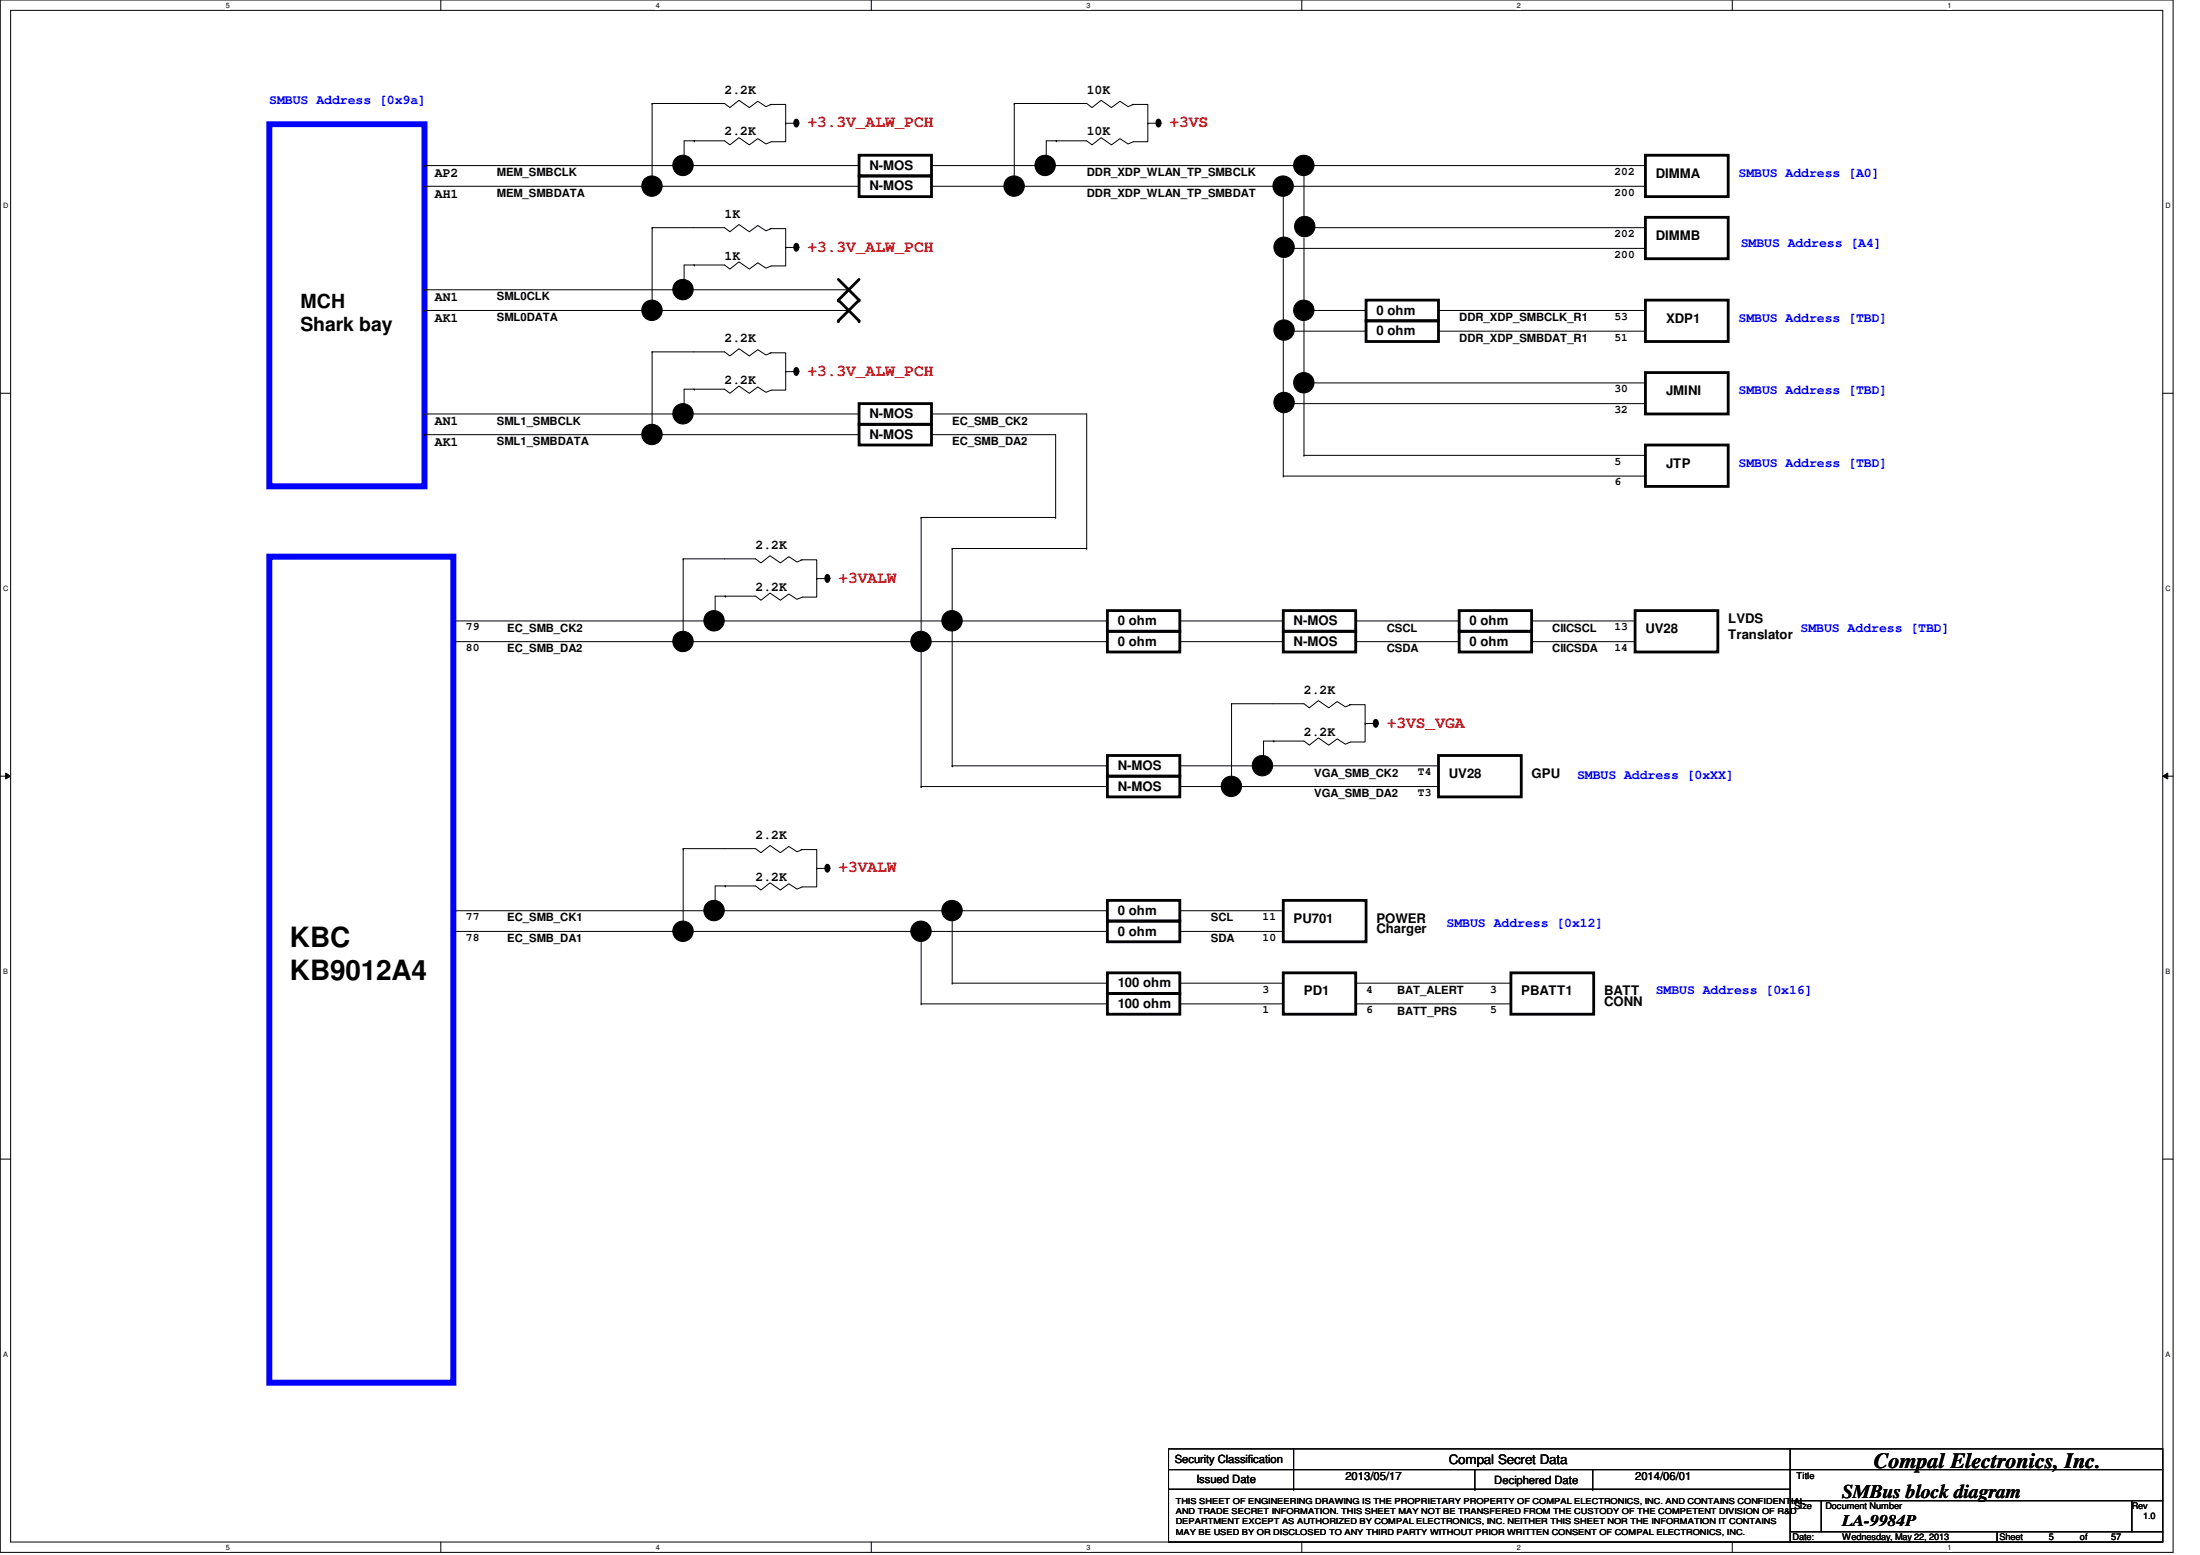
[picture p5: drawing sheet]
<svg xmlns="http://www.w3.org/2000/svg" width="297mm" height="210mm" viewBox="0 0 297 210" stroke-linecap="round" stroke-linejoin="round" font-family="sans-serif">
<path d="M0 0h293.4v209.5h-293.4zM1.4 1.4h290.6v206.8h-290.6z" fill="none" stroke="#000" stroke-width=".14"/>
<g fill="#fff">
<path d="M30.5 .2h.5v1.1h-.5z"/>
<path d="M30.5 208.3h.5v1.1h-.5z"/>
</g>
<path d="M59.5 0v1.4M59.5 208.2v1.3" fill="none" stroke="#000" stroke-width=".14"/>
<g fill="#fff">
<path d="M88.6 .2h.5v1.1h-.5z"/>
<path d="M88.6 208.3h.5v1.1h-.5z"/>
</g>
<path d="M117.6 0v1.4M117.6 208.2v1.3" fill="none" stroke="#000" stroke-width=".14"/>
<g fill="#fff">
<path d="M146.7 .2h.5v1.1h-.5z"/>
<path d="M146.7 208.3h.5v1.1h-.5z"/>
</g>
<path d="M175.8 0v1.4M175.8 208.2v1.3" fill="none" stroke="#000" stroke-width=".14"/>
<g fill="#fff">
<path d="M204.8 .2h.6v1.1h-.6z"/>
<path d="M204.8 208.3h.6v1.1h-.6z"/>
</g>
<path d="M233.9 0v1.4M233.9 208.2v1.3" fill="none" stroke="#000" stroke-width=".14"/>
<g fill="#fff">
<path d="M262.9 .2h.6v1.1h-.6z"/>
<path d="M262.9 208.3h.6v1.1h-.6z"/>
<path d="M.4 27.2h.7v1.1h-.7z"/>
<path d="M292.4 27.2h.7v1.1h-.7z"/>
<path d="M.4 78.9h.7v1.1h-.7z"/>
<path d="M292.4 78.9h.7v1.1h-.7z"/>
</g>
<path d="M0 53.1h1.4M292 53.1h1.4" fill="none" stroke="#000" stroke-width=".14"/>
<g fill="#fff">
<path d="M.4 130.6h.7v1.1h-.7z"/>
<path d="M292.4 130.6h.6v1.1h-.6z"/>
</g>
<path d="M0 104.8h1.4M.8 104.4l.6 .4-.6 .4zM292 104.8l.7-.4v.8zM292 104.8h1.4" fill="none" stroke="#000" stroke-width=".14"/>
<path d="M.8 104.4l.6 .4-.6 .4zM292 104.8l.7-.4v.8z" fill="#000"/>
<g fill="#fff">
<path d="M.4 182.3h.7v1.1h-.7z"/>
<path d="M292.4 182.3h.6v1.1h-.6z"/>
</g>
<g fill="none" stroke="#000" stroke-width=".14">
<path d="M88 14h.1M88 14h9.8l.7 .5 1.3-1 1.4 1 1.1-.8 1.1 .7 .7-.3M88 14v11.1M93.8 19h.1M104 14.1h2.1v5h-2l-.7 .3-1.1-.7-1.1 .9-1.4-1-1.3 1-.7-.6h-5.4v2.7M106.1 16.6h.1M106.1 16.6h1.8M107.3 16.2l.2-.1a.58 .58 0 0 1 .4 .5 .58 .58 0 0 1-.4 .5 .61 .61 0 0 1-.2-.9zM136.9 14h.1M136.9 14h9.8l.7 .5 1.3-1 1.4 1 1.1-.8 1.1 .7 .7-.3M136.9 14v11.1M142.7 19h.1"/>
<path d="M152.9 14.1h2.1v5h-2l-.7 .3-1.1-.7-1.1 .9-1.4-1-1.3 1-.7-.6h-5.4v2.7M155 16.6h.1M155 16.6h1.8M156.2 16.2l.2-.1a.58 .58 0 0 1 .4 .5 .58 .58 0 0 1-.4 .5 .61 .61 0 0 1-.2-.9zM57.3 22.4h.1M57.3 25.1h.1M57.3 39.1h.1M57.3 22.4h58.7M57.3 25.1h58.7M57.3 39.1h57.3M88 25.1h.1M88 30.7h9.8l.7 .6 1.3-1 1.4 1 1.1-.9 1.1 .8 .7-.3"/>
<path d="M88 30.7h.1M88 30.7v11.2M92.2 22.4h.1M92.4 21.7h.1M92.4 38.4h.1M93.8 35.8h.1M104 30.9h2.1v5h-2l-.7 .3-1.1-.7-1.1 .8-1.4-1-1.3 1-.7-.5h-5.4v2.6M106.1 33.4h.1M106.1 33.4h1.8M107.3 32.9h.2a.58 .58 0 0 1 .4 .5 .58 .58 0 0 1-.4 .5 .61 .61 0 0 1-.2-1zM125.8 22.4h.1M125.8 25.1h.1"/>
<path d="M125.8 22.4h96.4M125.8 25.1h96.4M136.9 25.1h.1M141.3 21.7h.1M173.3 34.1h.1M173.3 25.1v9M173.3 34.9v29.4M173.3 33.5h48.9M176.1 31.2h.1M176.1 22.2v9M176.1 32.1v29.4M176.1 30.7h46.1"/>
<path d="M222.2 30.7h.1M222.2 33.5h.1M222.2 22.4h.1M222.2 25.1h.1M57.3 41.9h.1M57.3 58.7h.1M57.3 55.9h.1M57.3 41.9h57.3M57.3 58.7h58.7M57.3 55.9h58.7M88 41.9h.1M88 47.5h9.8l.7 .5 1.3-.9 1.4 .9 1.1-.8 1.1 .7 .7-.3"/>
<path d="M88 47.5h.1M88 58.7h.1M88 47.5v11.2M92.2 55.9h.1M92.4 55.2h.1M93.8 52.5h.1M104 47.6h2.1v5.1h-2l-.7 .3-1.1-.8-1.1 .9-1.4-1-1.3 1-.7-.6h-5.4v2.7M106.1 50.2h.1M106.1 50.2h1.8M107.3 49.7l.2-.1a.58 .58 0 0 1 .4 .5 .58 .58 0 0 1-.4 .6 .61 .61 0 0 1-.2-1zM125.8 55.9h.1M125.8 58.7h.1"/>
<path d="M125.8 58.7h16.7v11.1M125.8 55.9h20.9v18.1M173.3 44.7h.1M173.3 54.5h.1M173.3 44.7h11.1M173.3 54.5h48.9M176.1 51.7h.1M176.1 41.9h8.3M176.1 51.7h46.1M184.4 41.9h.1M194.2 41.9h28M194.2 44.7h28"/>
<path d="M222.2 44.7h.1M222.2 41.9h.1M222.2 51.7h.1M222.2 54.5h.1M92.2 75.4h9.8l.7 .6 1.3-1 1.4 1 1.1-.9 1.1 .8 .7-.3M92.2 75.4h.1M92.2 75.4v11.2M108.2 75.6h2.1v5h-2l-.7 .3-1.1-.7-1.1 .8-1.4-.9-1.3 .9-.7-.5h-5.4v2.6M110.3 78.1h.1M110.3 78.1h1.8M111.5 77.6h.2a.58 .58 0 0 1 .4 .5 .58 .58 0 0 1-.4 .5 .61 .61 0 0 1-.2-1zM124.4 69.8h.1"/>
<path d="M124.4 69.8v36.4M124.4 69.8h18.1M128.6 74h.1M128.6 74v29.4M128.6 74h18.1M142.5 69.8h.1M146.7 74h.1M173.3 64.3h.1M173.3 64.3h48.9M176.1 61.5h.1M176.1 61.5h46.1M222.2 61.5h.1"/>
<path d="M222.2 64.3h.1M61.5 86.6h.1M61.5 83.8h.1M61.5 86.6h88M61.5 83.8h88M92.2 86.6h.1M96.4 83.8h.1M96.6 83.1h.1M98 80.5h.1M124.4 86.6h.1M128.6 83.8h.1M159.3 86.6h14"/>
<path d="M159.3 83.8h14M166.3 95h9.8l.7 .5 1.2-.9 1.4 .9 1.1-.8 1.1 .7 .8-.3M166.3 95h.1M166.3 95v11.2M173.3 83.8h.1M173.3 86.6h.1M182.2 95.1h2.1v5.1h-1.9l-.8 .3-1.1-.8-1.1 .9-1.4-1-1.2 1-.7-.6h-5.5v2.7M183 86.6h14M183 83.8h14M184.3 97.7h.1M184.3 97.7h1.8M185.6 97.2l.2-.1a.58 .58 0 0 1 .3 .5 .58 .58 0 0 1-.3 .6 .61 .61 0 0 1-.2-1z"/>
<path d="M197 83.8h.1M197 86.6h.1M206.8 86.6h14M206.8 83.8h14M220.8 83.8h.1M220.8 86.6h.1M92.2 114.6h9.8l.7 .5 1.3-1 1.4 1 1.1-.8 1.1 .7 .7-.3M92.2 114.6h.1M92.2 114.6v11.1M98 119.6h.1M108.2 114.7h2.1v5h-2l-.7 .3-1.1-.7-1.1 .8-1.4-.9-1.3 .9-.7-.5h-5.4v2.7M110.3 117.2h.1"/>
<path d="M110.3 117.2h1.8M111.5 116.7h.2a.58 .58 0 0 1 .4 .5 .58 .58 0 0 1-.4 .5 .61 .61 0 0 1-.2-1zM124.4 106.2h.1M124.4 106.2h25.1M128.6 103.4h.1M128.6 103.4h20.9M159.3 103.4h34.9M159.3 106.2h34.9M166.3 106.2h.1M170.5 103.4h.1M170.6 102.7h.1M172 100h.1"/>
<path d="M194.2 103.4h.1M194.2 106.2h.1M61.5 125.7h.1M61.5 122.9h.1M61.5 125.7h88M61.5 122.9h88M92.2 125.7h.1M96.4 122.9h.1M96.6 122.3h.1M124.4 135.5h.1M124.4 125.7v9.8M124.4 135.5h25.1"/>
<path d="M128.6 132.7h.1M128.6 122.9v9.8M128.6 132.7h20.9M149.5 132.7h.1M149.5 135.5h.1M149.5 122.9h.1M149.5 125.7h.1M159.3 125.7h14M159.3 122.9h14M159.3 132.7h14M159.3 135.5h14M173.3 132.7h.1"/>
<path d="M173.3 135.5h.1M173.3 122.9h.1M173.3 125.7h.1M183 132.7h21M183 135.5h21M204 132.7h.1M204 135.5h.1M0 156.5h1.4M292 156.5h1.4M157.8 195.6h83.9v2.8h-83.9zM157.8 198.4h83.9v2.6h-83.9zM174.7 198.4h.1"/>
<path d="M174.7 195.6v5.4M199.1 198.4v2.6M215 198.4v2.6M241.7 195.6h50.3v2.8h-50.3zM241.7 198.4h50.3v4.2h-50.3zM157.8 201h83.9v7.2h-83.9zM174.7 201h.1M199.1 201h.1M215 201h.1M241.7 202.6h4.2v4.2h-4.2zM241.7 206.8h28v1.4h-28zM245.9 202.6h41.9v4.2h-41.9z"/>
<path d="M269.7 206.8h22.3v1.4h-22.3zM287.8 202.6h4.2v4.2h-4.2z"/>
<circle cx="88" cy="25.1" r="1.38"/>
<circle cx="92.2" cy="39.1" r="1.38"/>
<circle cx="92.2" cy="22.3" r="1.38"/>
<circle cx="136.9" cy="25.1" r="1.38"/>
<circle cx="141.1" cy="22.3" r="1.38"/>
<circle cx="173.2" cy="25.1" r="1.38"/>
<circle cx="173.4" cy="33.4" r="1.38"/>
<circle cx="176" cy="22.3" r="1.38"/>
<circle cx="176.2" cy="30.6" r="1.38"/>
<circle cx="88" cy="41.9" r="1.38"/>
<circle cx="88" cy="58.6" r="1.38"/>
<circle cx="92.2" cy="55.9" r="1.38"/>
<circle cx="173.4" cy="54.3" r="1.38"/>
<circle cx="173.4" cy="44.6" r="1.38"/>
<circle cx="176" cy="41.9" r="1.38"/>
<circle cx="176" cy="51.7" r="1.38"/>
<circle cx="92.2" cy="86.6" r="1.38"/>
<circle cx="96.4" cy="83.8" r="1.38"/>
<circle cx="124.3" cy="86.6" r="1.38"/>
<circle cx="128.5" cy="83.8" r="1.38"/>
<circle cx="166.3" cy="106.1" r="1.38"/>
<circle cx="170.4" cy="103.4" r="1.38"/>
<circle cx="92.2" cy="125.7" r="1.38"/>
<circle cx="96.4" cy="122.9" r="1.38"/>
<circle cx="124.3" cy="125.7" r="1.38"/>
<circle cx="128.5" cy="122.9" r="1.38"/>
</g>
<path d="M36.4 16.8h20.9v48.9h-20.9zM36.4 75.1h24.8v111.5h-24.8z" fill="none" stroke="#00f" stroke-width=".8"/>
<g fill="#000">
<path d="M107.3 16.2l.2-.1a.58 .58 0 0 1 .4 .5 .58 .58 0 0 1-.4 .5 .61 .61 0 0 1-.2-.9z" fill-rule="evenodd"/>
<path d="M156.2 16.2l.2-.1a.58 .58 0 0 1 .4 .5 .58 .58 0 0 1-.4 .5 .61 .61 0 0 1-.2-.9z" fill-rule="evenodd"/>
<path d="M107.3 32.9h.2a.58 .58 0 0 1 .4 .5 .58 .58 0 0 1-.4 .5 .61 .61 0 0 1-.2-1z" fill-rule="evenodd"/>
<path d="M107.3 49.7l.2-.1a.58 .58 0 0 1 .4 .5 .58 .58 0 0 1-.4 .6 .61 .61 0 0 1-.2-1z" fill-rule="evenodd"/>
<path d="M111.5 77.6h.2a.58 .58 0 0 1 .4 .5 .58 .58 0 0 1-.4 .5 .61 .61 0 0 1-.2-1z" fill-rule="evenodd"/>
<path d="M185.6 97.2l.2-.1a.58 .58 0 0 1 .3 .5 .58 .58 0 0 1-.3 .6 .61 .61 0 0 1-.2-1z" fill-rule="evenodd"/>
<path d="M111.5 116.7h.2a.58 .58 0 0 1 .4 .5 .58 .58 0 0 1-.4 .5 .61 .61 0 0 1-.2-1z" fill-rule="evenodd"/>
<circle cx="88" cy="25.1" r="1.38"/>
<circle cx="92.2" cy="39.1" r="1.38"/>
<circle cx="92.2" cy="22.3" r="1.38"/>
<circle cx="136.9" cy="25.1" r="1.38"/>
<circle cx="141.1" cy="22.3" r="1.38"/>
<circle cx="173.2" cy="25.1" r="1.38"/>
<circle cx="173.4" cy="33.4" r="1.38"/>
<circle cx="176" cy="22.3" r="1.38"/>
<circle cx="176.2" cy="30.6" r="1.38"/>
<circle cx="88" cy="41.9" r="1.38"/>
<circle cx="88" cy="58.6" r="1.38"/>
<circle cx="92.2" cy="55.9" r="1.38"/>
<circle cx="173.4" cy="54.3" r="1.38"/>
<circle cx="173.4" cy="44.6" r="1.38"/>
<circle cx="176" cy="41.9" r="1.38"/>
<circle cx="176" cy="51.7" r="1.38"/>
<circle cx="92.2" cy="86.6" r="1.38"/>
<circle cx="96.4" cy="83.8" r="1.38"/>
<circle cx="124.3" cy="86.6" r="1.38"/>
<circle cx="128.5" cy="83.8" r="1.38"/>
<circle cx="166.3" cy="106.1" r="1.38"/>
<circle cx="170.4" cy="103.4" r="1.38"/>
<circle cx="92.2" cy="125.7" r="1.38"/>
<circle cx="96.4" cy="122.9" r="1.38"/>
<circle cx="124.3" cy="125.7" r="1.38"/>
<circle cx="128.5" cy="122.9" r="1.38"/>
</g>
<g fill="none" stroke="#000" stroke-width=".38">
<path d="M113.2 37.7l2.8 2.8-2.8 2.8M116 21h9.8v2.7h-9.8zM116 23.7h9.8v2.8h-9.8zM116 37.7l-2.8 2.8 2.8 2.8M222.2 29.3h11.1v5.6h-11.1zM222.2 21h11.1v5.5h-11.1zM116 57.3h9.8v2.8h-9.8zM116 54.5h9.8v2.8h-9.8zM184.4 40.5h9.8v2.8h-9.8zM184.4 43.3h9.8v2.8h-9.8zM222.2 50.3h11.1v5.6h-11.1zM222.2 40.5h11.1v5.6h-11.1z"/>
<path d="M222.2 60.1h11.1v5.6h-11.1zM149.5 85.2h9.8v2.8h-9.8zM149.5 82.4h9.8v2.8h-9.8zM173.3 85.2h9.7v2.8h-9.7zM173.3 82.4h9.7v2.8h-9.7zM197 85.2h9.8v2.8h-9.8zM197 82.4h9.8v2.8h-9.8zM220.8 82.4h11.1v5.6h-11.1zM149.5 104.8h9.8v2.8h-9.8zM149.5 102h9.8v2.8h-9.8zM194.2 102h11.2v5.6h-11.2zM149.5 134.1h9.8v2.8h-9.8z"/>
<path d="M149.5 131.3h9.8v2.8h-9.8zM149.5 124.3h9.8v2.8h-9.8zM149.5 121.5h9.8v2.8h-9.8zM173.3 131.3h9.7v5.6h-9.7zM173.3 121.5h11.1v5.6h-11.1zM204 131.3h11.2v5.6h-11.2z"/>
</g>
<g fill="#000">
<circle cx="113.2" cy="43.3" r=".19"/>
<circle cx="113.2" cy="40.5" r=".19"/>
<circle cx="116" cy="43.3" r=".19"/>
<circle cx="116" cy="40.5" r=".19"/>
</g>
<g font-size="3.8">
<text x="39.2" y="127.8">KBC</text>
<text x="39.2" y="132.3">KB9012A4</text>
</g>
<text font-size="2.9" x="253" y="198.2">Compal Electronics, Inc.</text>
<g font-size="2.6">
<text x="40.6" y="41.5">MCH</text>
<text x="40.6" y="44.7">Shark bay</text>
<text x="248.7" y="202.1">SMBus block diagram</text>
</g>
<g font-size="2.2" fill="#f00">
<text x="109" y="17.2">+3.3V_ALW_PCH</text>
<text x="157.9" y="17.2">+3VS</text>
<text x="109" y="34">+3.3V_ALW_PCH</text>
<text x="109" y="50.7">+3.3V_ALW_PCH</text>
<text x="113.2" y="78.7">+3VALW</text>
<text x="187.2" y="98.2">+3VS_VGA</text>
<text x="113.2" y="117.8">+3VALW</text>
</g>
<text font-size="2.2" x="248.7" y="206">LA-9984P</text>
<g font-size="1.8" fill="#00f">
<text x="36.4" y="14.1">SMBUS Address [0x9a]</text>
<text x="234.7" y="23.9">SMBUS Address [A0]</text>
<text x="235" y="33.4">SMBUS Address [A4]</text>
<text x="234.7" y="43.4">SMBUS Address [TBD]</text>
<text x="234.7" y="53.2">SMBUS Address [TBD]</text>
<text x="234.7" y="63">SMBUS Address [TBD]</text>
<text x="243.1" y="85.3">SMBUS Address [TBD]</text>
<text x="212.9" y="105.2">SMBUS Address [0xXX]</text>
<text x="195.3" y="125.2">SMBUS Address [0x12]</text>
<text x="223.6" y="134.2">SMBUS Address [0x16]</text>
</g>
<g font-size="1.8">
<text x="97.8" y="12.7">2.2K</text>
<text x="146.7" y="12.7">10K</text>
<text x="58.7" y="23.9">AP2</text>
<text x="97.8" y="18.3">2.2K</text>
<text x="117.4" y="22.9">N-MOS</text>
<text x="146.7" y="18.3">10K</text>
<text x="58.7" y="26.7">AH1</text>
<text x="97.8" y="29.5">1K</text>
<text x="117.4" y="25.7">N-MOS</text>
<text x="223.6" y="24">DIMMA</text>
<text x="97.8" y="35.1">1K</text>
<text x="223.6" y="32.4">DIMMB</text>
<text x="58.7" y="40.6">AN1</text>
<text x="58.7" y="43.4">AK1</text>
<text x="97.8" y="46.2">2.2K</text>
<text x="185.8" y="42.5">0 ohm</text>
<text x="185.8" y="45.3">0 ohm</text>
<text x="225" y="43.6">XDP1</text>
<text x="97.8" y="51.8">2.2K</text>
<text x="225" y="53.3">JMINI</text>
<text x="58.7" y="57.4">AN1</text>
<text x="117.4" y="56.4">N-MOS</text>
<text x="117.4" y="59.2">N-MOS</text>
<text x="58.7" y="60.2">AK1</text>
<text x="225" y="63.1">JTP</text>
<text x="102" y="74.2">2.2K</text>
<text x="102" y="79.8">2.2K</text>
<text x="150.9" y="84.4">0 ohm</text>
<text x="150.9" y="87.2">0 ohm</text>
<text x="174.7" y="84.4">N-MOS</text>
<text x="174.7" y="87.2">N-MOS</text>
<text x="198.4" y="84.4">0 ohm</text>
<text x="198.4" y="87.2">0 ohm</text>
<text x="222.2" y="85.5">UV28</text>
<text x="233.3" y="84.1">LVDS</text>
<text x="233.3" y="86.2">Translator</text>
<text x="176.1" y="93.7">2.2K</text>
<text x="176.1" y="99.3">2.2K</text>
<text x="150.9" y="103.9">N-MOS</text>
<text x="150.9" y="106.7">N-MOS</text>
<text x="195.6" y="105">UV28</text>
<text x="206.8" y="105">GPU</text>
<text x="102" y="113.3">2.2K</text>
<text x="102" y="118.9">2.2K</text>
<text x="150.9" y="123.5">0 ohm</text>
<text x="174.7" y="124.6">PU701</text>
<text x="185.8" y="124.6">POWER</text>
<text x="185.8" y="126">Charger</text>
<text x="150.9" y="126.3">0 ohm</text>
<text x="150.9" y="133.3">100 ohm</text>
<text x="150.9" y="136.1">100 ohm</text>
<text x="176.1" y="134.4">PD1</text>
<text x="205.4" y="134.4">PBATT1</text>
<text x="216.6" y="134.4">BATT</text>
<text x="216.6" y="135.8">CONN</text>
<text x="195.6" y="197.6">Compal Secret Data</text>
</g>
<g font-size="1.5">
<text x="67.1" y="23.8">MEM_SMBCLK</text>
<text x="146.7" y="23.8">DDR_XDP_WLAN_TP_SMBCLK</text>
<text x="218" y="23.6">202</text>
<text x="67.1" y="26.6">MEM_SMBDATA</text>
<text x="146.7" y="26.6">DDR_XDP_WLAN_TP_SMBDAT</text>
<text x="218" y="26.4">200</text>
<text x="218" y="34.8">200</text>
<text x="218" y="32">202</text>
<text x="67.1" y="40.6">SML0CLK</text>
<text x="67.1" y="43.3">SML0DATA</text>
<text x="197" y="46.1">DDR_XDP_SMBDAT_R1</text>
<text x="197" y="43.3">DDR_XDP_SMBCLK_R1</text>
<text x="218" y="43.2">53</text>
<text x="218" y="46">51</text>
<text x="218" y="53">30</text>
<text x="67.1" y="57.3">SML1_SMBCLK</text>
<text x="128.6" y="57.3">EC_SMB_CK2</text>
<text x="218" y="55.8">32</text>
<text x="67.1" y="60.1">SML1_SMBDATA</text>
<text x="128.6" y="60.1">EC_SMB_DA2</text>
<text x="218" y="62.7">5</text>
<text x="218" y="65.5">6</text>
<text x="62.9" y="85.1">79</text>
<text x="62.9" y="87.9">80</text>
<text x="68.5" y="88.1">EC_SMB_DA2</text>
<text x="68.5" y="85.3">EC_SMB_CK2</text>
<text x="187.2" y="85.3">CSCL</text>
<text x="187.2" y="88.1">CSDA</text>
<text x="209.6" y="85.3">CIICSCL</text>
<text x="209.6" y="88.1">CIICSDA</text>
<text x="218" y="87.9">14</text>
<text x="218" y="85.1">13</text>
<text x="177.5" y="104.8">VGA_SMB_CK2</text>
<text x="177.5" y="107.6">VGA_SMB_DA2</text>
<text x="191.4" y="107.4">T3</text>
<text x="191.4" y="104.6">T4</text>
<text x="62.9" y="124.2">77</text>
<text x="68.5" y="124.4">EC_SMB_CK1</text>
<text x="163.5" y="124.4">SCL</text>
<text x="170.5" y="124.2">11</text>
<text x="62.9" y="127">78</text>
<text x="68.5" y="127.2">EC_SMB_DA1</text>
<text x="163.5" y="127.2">SDA</text>
<text x="170.5" y="127">10</text>
<text x="170.5" y="134">3</text>
<text x="170.5" y="136.8">1</text>
<text x="184.4" y="134">4</text>
<text x="184.4" y="136.8">6</text>
<text x="188.6" y="134.2">BAT_ALERT</text>
<text x="188.6" y="136.9">BATT_PRS</text>
<text x="201.2" y="134">3</text>
<text x="201.2" y="136.8">5</text>
<text x="158.6" y="197.5">Security Classification</text>
<text x="161.5" y="200.2">Issued Date</text>
<text x="181.6" y="199.8">2013/05/17</text>
<text x="201.8" y="200.3">Deciphered Date</text>
<text x="220.8" y="199.8">2014/06/01</text>
</g>
<g font-size="1.2">
<text x="242.3" y="203.7">Size</text>
<text x="242.6" y="199.6">Title</text>
<text x="246.5" y="203.7">Document Number</text>
<text x="287.8" y="203.7">Rev</text>
<text x="242" y="207.9">Date:</text>
<text x="248.7" y="207.9">Wednesday, May 22, 2013</text>
<text x="270" y="207.9">Sheet</text>
<text x="276.6" y="207.9">5</text>
<text x="280.8" y="207.9">of</text>
<text x="285" y="207.9">57</text>
<text x="289.3" y="205.1">1.0</text>
</g>
<g font-size="1.1">
<text x="158.7" y="203.1">THIS SHEET OF ENGINEERING DRAWING IS THE PROPRIETARY PROPERTY OF COMPAL ELECTRONICS, INC. AND CONTAINS CONFIDENTIAL</text>
<text x="158.7" y="204.4">AND TRADE SECRET INFORMATION. THIS SHEET MAY NOT BE TRANSFERED FROM THE CUSTODY OF THE COMPETENT DIVISION OF R&amp;D</text>
<text x="158.7" y="205.8">DEPARTMENT EXCEPT AS AUTHORIZED BY COMPAL ELECTRONICS, INC. NEITHER THIS SHEET NOR THE INFORMATION IT CONTAINS</text>
<text x="158.7" y="207.1">MAY BE USED BY OR DISCLOSED TO ANY THIRD PARTY WITHOUT PRIOR WRITTEN CONSENT OF COMPAL ELECTRONICS, INC.</text>
</g>
<g font-size="1">
<text x="30.5" y="1.1">5</text>
<text x="88.6" y="1.1">4</text>
<text x="146.7" y="1.1">3</text>
<text x="204.8" y="1.1">2</text>
<text x="262.9" y="1.1">1</text>
<text x=".4" y="28.1">D</text>
<text x="292.4" y="28.1">D</text>
<text x=".4" y="79.8">C</text>
<text x="292.4" y="79.8">C</text>
<text x=".4" y="131.5">B</text>
<text x="292.4" y="131.5">B</text>
<text x=".4" y="183.2">A</text>
<text x="292.4" y="183.2">A</text>
<text x="30.5" y="209.2">5</text>
<text x="88.6" y="209.2">4</text>
<text x="146.7" y="209.2">3</text>
<text x="204.8" y="209.2">2</text>
<text x="262.9" y="209.2">1</text>
</g>
</svg>
